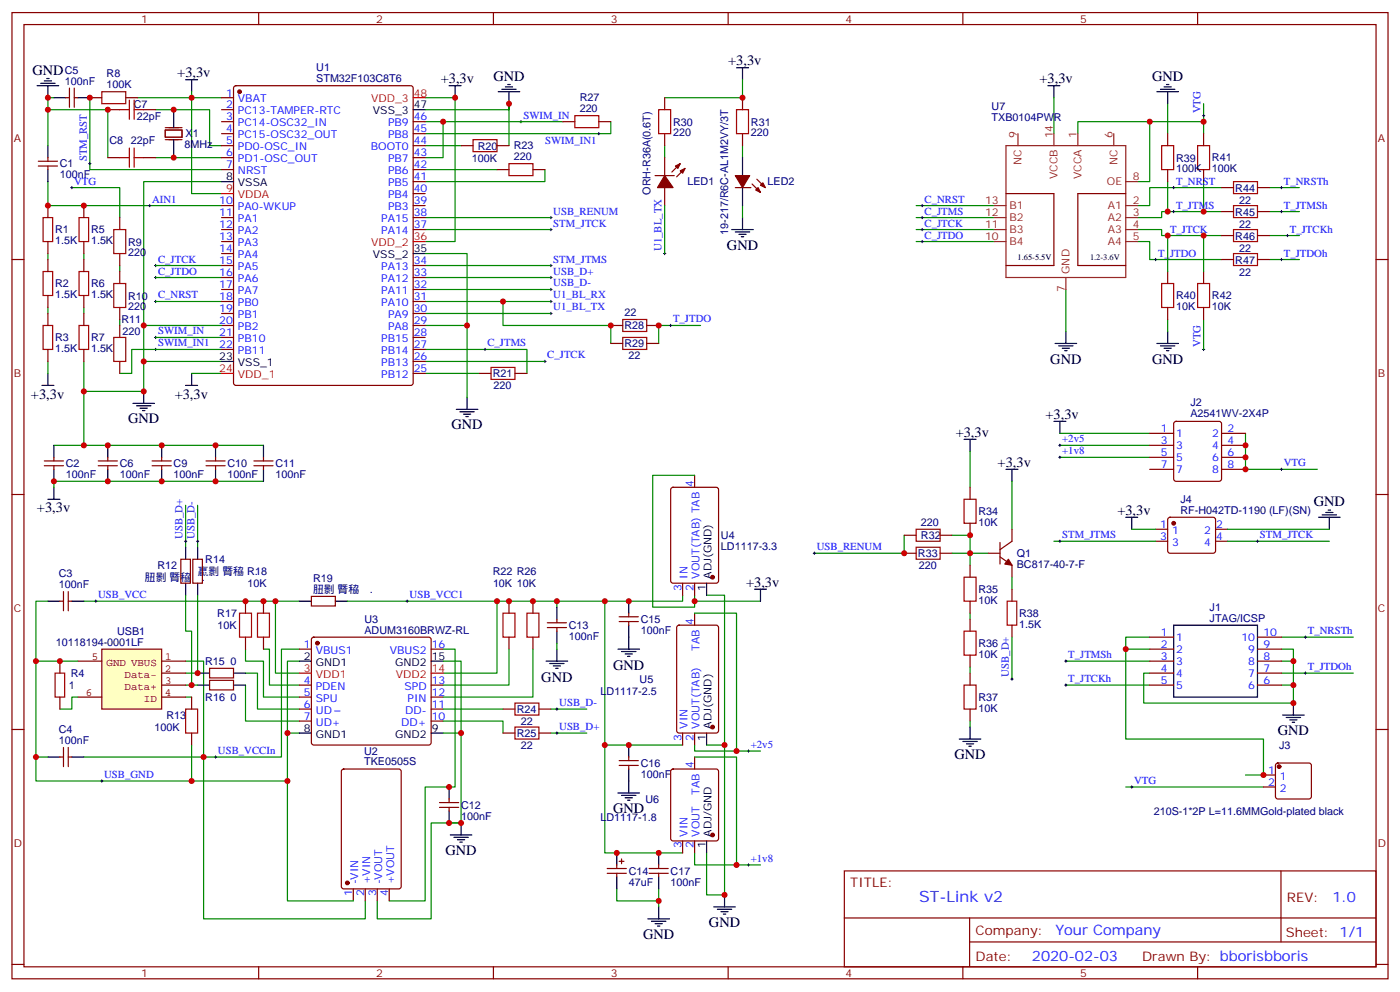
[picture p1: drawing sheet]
<svg xmlns="http://www.w3.org/2000/svg" width="412mm" height="292mm" viewBox="0 0 412 292" stroke-linecap="round" stroke-linejoin="round" font-family="sans-serif">
<g fill="none" stroke="#870000" stroke-width=".35">
<path d="M3.5 3.7h405.4v284.3h-405.4zM7.1 7.2h398.2v277.3h-398.2zM76.2 3.7v3.5M145.3 3.7v3.5M214.5 3.7v3.5M283.6 3.7v3.5M352.8 3.7v3.5M19.4 28.8h1.1M20.5 25.9v5.7M21.9 25.9v5.7M21.9 28.8h1M26.5 28.8h3.5"/>
<path d="M31.7 32.3h3.6M37 28.8h3.6M42.3 32.3h3.6M65.3 28.8h3.5M65.3 32.3h3.5M65.3 35.8h3.5M65.3 39.3h3.5M69 25.4l.5-.2h51.5l.7 .5v87l-.5 .7h-51.7l-.7-.4v-87.1zM121.7 35.8h3.5M121.7 39.3h3.5M165.8 35.8h3.5M176.4 35.8h3.5"/>
<path d="M195.8 28.8v3.5M195.8 39.3v3.6M218.7 28.8v3.5M218.7 39.3v3.6M344 39.3v3.6M354.5 39.3v3.6M11.3 48.9h5.6M11.3 47.4h5.6M14.1 46.4v1M14.1 48.9v1M31.7 46.4h3.6M42.3 46.4h3.6"/>
<path d="M65.3 46.4h3.5M65.3 42.9h3.5M65.3 49.9h3.5M121.7 46.4h3.5M121.7 42.9h3.5M121.7 49.9h3.5M121.7 57h3.5M121.7 53.4h3.5M135.8 42.9h3.5M146.4 42.9h3.5M146.4 49.9h3.5M157 49.9h3.5"/>
<path d="M193 51.7h5.6M195.8 46.4v5.3M195.8 55.2v5.3M200.4 48.2l-2.5 2.4M201.8 49.6l-2.5 2.4M216.6 55.2h4.6M221.5 54.2l2.5 2.4M223 52.7l2.4 2.5M296.3 57h14.1v21.1h-14.1M331.6 57h-14.1v21.1h14.1M344 49.9v3.5M354.5 49.9v3.5"/>
<path d="M359.8 55.2h3.6M370.4 55.2h3.5M3.5 76.4h3.6M14.1 60.5v3.5M14.1 71.1v3.5M14.1 76.4v3.5M24.7 60.5v3.5M24.7 71.1v3.5M24.7 76.4v3.5M35.3 64v3.6M35.3 74.6v3.5M35.3 79.9v3.5"/>
<path d="M65.3 60.5h3.5M65.3 64h3.5M65.3 67.6h3.5M65.3 71.1h3.5M65.3 74.6h3.5M65.3 78.1h3.5M121.7 60.5h3.5M121.7 64h3.5M121.7 67.6h3.5M121.7 78.1h3.5M344 79.9v3.5M354.5 79.9v3.5"/>
<path d="M359.8 76.4h3.6M359.8 62.3h3.6M359.8 69.3h3.6M370.4 76.4h3.5M370.4 62.3h3.5M370.4 69.3h3.5M405.3 76.4h3.6M14.1 87v3.5M14.1 92.3v3.5M24.7 87v3.5M24.7 92.3v3.5M35.3 90.5v3.5"/>
<path d="M35.3 95.8v3.5M65.3 95.8h3.5M65.3 81.7h3.5M65.3 85.2h3.5M65.3 88.7h3.5M65.3 92.3h3.5M65.3 99.3h3.5M121.7 95.8h3.5M121.7 81.7h3.5M121.7 85.2h3.5M121.7 88.7h3.5M121.7 92.3h3.5"/>
<path d="M121.7 99.3h3.5M179.9 95.8h3.5M190.5 95.8h3.5M344 90.5v3.5M354.5 90.5v3.5M14.1 102.8v3.6M24.7 102.8v3.6M35.3 106.4v3.5M65.3 102.8h3.5M121.7 109.9h3.5M121.7 102.8h3.5M121.7 106.4h3.5"/>
<path d="M141.1 109.9h3.5M151.7 109.9h3.5M179.9 101.1h3.5M190.5 101.1h3.5M13.1 137.1h5.6M13.1 135.6h5.6M15.9 134.6v1M15.9 137.1v1M28.9 137.1h5.7M28.9 135.6h5.7M31.7 134.6v1M31.7 137.1v1"/>
<path d="M44.8 137.1h5.6M44.8 135.6h5.6M47.6 134.6v1M47.6 137.1v1M60.7 137.1h5.6M60.7 135.6h5.6M63.5 134.6v1M63.5 137.1v1M74.8 137.1h5.6M74.8 135.6h5.6M77.6 134.6v1M77.6 137.1v1"/>
<path d="M204.6 139.9v3.5M338.7 127.5h7M338.7 131.1h7M338.7 134.6h7M338.7 138.1h7M346 124.2l.4-.2h12.7l.5 .2 .2 .5v16.2l-.2 .5-.5 .2h-12.7l-.5-.2-.2-.5v-16.2zM359.8 127.5h7.1M359.8 131.1h7.1M359.8 134.6h7.1M359.8 138.1h7.1M3.5 145.5h3.6M197.8 143.6l.5-.2h12.7l.6 .4 .1 27.1-.5 .7h-12.9l-.7-.4v-27.1z"/>
<path d="M266.3 157.5h3.6M276.9 157.5h3.6M285.8 143.4v3.5M285.8 154v3.5M294.6 159.6v6.4M298.1 155.8v3.5l-3.5 2.4M405.3 145.5h3.6M17.6 176.9h1.1M18.7 174.1v5.6M20.1 174.1v5.6M20.1 176.9h1.1M53.3 164.6h2.8v7h-2.8z"/>
<path d="M56.8 164.6h2.8v7h-2.8zM72.3 176.9v3.5M77.6 176.9v3.5M91.7 175.5h7.1v2.8h-7.1zM149.9 176.9v3.5M157 176.9v3.5M201.1 171.6v3.6M204.6 171.6v3.6M266.3 162.8h3.6M276.9 162.8h3.6M285.8 166.3v3.6M285.8 176.9v3.5"/>
<path d="M291 162.8h3.6M294.6 163.9l3.5 2.4v3.6M298.1 173.4v3.5M17.6 194.6v3.5M61.7 196.7h7.1v2.8h-7.1zM72.3 187.5v3.5M77.6 187.5v3.5M88.2 191h3.5M92 187.7l.4-.2h33.9l.5 .2 .2 .5v30.3l-.2 .5-.5 .3h-33.9l-.5-.3-.2-.5v-30.3zM127 191h3.5M149.9 187.5v3.5M157 187.5v3.5"/>
<path d="M161.2 184.7h5.7M161.2 183.3h5.7M164 182.2v1.1M164 184.7v1M182.4 182.9h5.6M182.4 181.5h5.6M185.2 180.4v1.1M185.2 182.9v1.1M199.6 184.2l.4-.2h11l.6 .4 .1 30.6-.5 .7h-11.2l-.6-.4-.1-30.6zM204.6 180.4v3.6M285.8 182.2v3.5M285.8 192.8v3.5"/>
<path d="M285.8 198.1v3.5M298.1 184v3.5M338.7 187.5h7M338.7 191h7M338.7 194.6h7M338.7 198.1h7M370.4 187.5h7.1M370.4 191h7.1M370.4 194.6h7.1M370.4 198.1h7.1M3.5 214.7h3.6M17.6 205.1v3.6"/>
<path d="M18.7 220v5.6M20.1 220v5.6M56.4 205.1v3.6M56.4 215.7v3.6M61.7 200.2h7.1v2.8h-7.1zM88.2 201.6h3.5M88.2 208.7h3.5M88.2 205.1h3.5M88.2 212.2h3.5M127 201.6h3.5M127 208.7h3.5M127 205.1h3.5"/>
<path d="M127 212.2h3.5M148.2 208.7h3.5M148.2 215.7h3.5M158.7 208.7h3.6M158.7 215.7h3.6M201.1 215.7v3.6M204.6 215.7v3.6M285.8 208.7v3.5M338.7 201.6h7M370.4 201.6h7.1M405.3 214.7h3.6M17.6 222.8h1.1"/>
<path d="M20.1 222.8h1.1M129.5 237.6h5.6M129.5 236.2h5.6M132.3 235.1v1.1M132.3 237.6v1.1M182.4 225.2h5.6M182.4 223.8h5.6M185.2 222.8v1M185.2 225.2v1.1M197.8 226.5l.5-.2h12.7l.6 .4 .1 20.1-.5 .6-12.9 .1-.7-.5v-20zM204.6 222.8v3.5M372.2 228.1h3.5"/>
<path d="M372.2 231.6h3.5M375.9 224.7l.5-.2h9.2l.5 .2 .2 .5v9.2l-.2 .5-.5 .2h-9.2l-.5-.2-.2-.5v-9.2zM191.2 257h5.6M191.2 255.6h5.6M194 254.5v1.1M194 257v1.1M201.1 247.5v3.5M204.6 247.5v3.5M248.7 256.3h156.6v28.2h-156.6zM377.3 256.3v20.9M248.7 270.1h156.5M285.6 277.2h119.6"/>
<path d="M285.6 270.1v14.2M3.5 283.8h3.6M76.2 284.5v3.5M145.3 284.5v3.5M214.5 284.5v3.5M283.6 284.5v3.5M352.8 284.5v3.5M405.3 283.8h3.6"/>
</g>
<g fill="none" stroke="#000" stroke-width=".35">
<path d="M217 19.9h3.5M218.7 19.9v3.6M10.9 25.2h6.4M12 24.5h4.2M13.1 23.8h2.1M13.8 23.1h.7M14.1 25.2v3.6M15.9 28.8h3.5M22.9 28.8h3.6M54.7 23.5h3.5M56.4 23.5v3.5M121.7 32.3h3.5"/>
<path d="M132.3 25.2h3.5M134.1 25.2v3.6M146.8 27h6.3M147.8 26.3h4.2M148.9 25.6h2.1M149.6 24.9h.7M149.9 27v3.5M308.7 25.2h3.5M310.4 25.2v3.6M340.8 27h6.3M341.8 26.3h4.3M342.9 25.6h2.1"/>
<path d="M343.6 24.9h.7M344 27v3.5M14.1 42.9v3.5M14.1 49.9v3.5M65.3 53.4h3.5M218.7 46.4v5.3M218.7 55.2v5.3M121.7 74.6h3.5M215.5 67.6h6.4M216.6 68.3h4.2M217.7 69h2.1M218.4 69.7h.7"/>
<path d="M218.7 64v3.6M314 97.5v3.6M344 97.5v3.6M12.3 113.4h3.6M14.1 109.9v3.5M39.2 118.7h6.3M40.2 119.4h4.2M42.3 115.2v3.5M54.7 113.4h3.5M56.4 109.9v3.5M65.3 106.4h3.5M137.6 116.9v3.6"/>
<path d="M310.8 101.1h6.3M311.9 101.8h4.2M312.9 102.5h2.1M313.6 103.2h.7M340.8 101.1h6.3M341.8 101.8h4.3M342.9 102.5h2.1M343.6 103.2h.7M15.9 131.1v3.5M15.9 138.1v3.5M31.7 131.1v3.5M31.7 138.1v3.5"/>
<path d="M41.3 120.1h2.1M42 120.8h.7M47.6 131.1v3.5M47.6 138.1v3.5M63.5 131.1v3.5M63.5 138.1v3.5M77.6 131.1v3.5M77.6 138.1v3.5M134.4 120.5h6.4M135.5 121.2h4.2M136.5 121.9h2.1M137.2 122.6h.7"/>
<path d="M284 129.3h3.5M285.8 129.3v3.5M296.3 138.1h3.6M298.1 138.1v3.5M310.4 124h3.6M312.2 124v3.5M14.1 146.9h3.5M15.9 143.4v3.5M14.1 176.9h3.5M21.2 176.9h3.5M54.7 161v3.6M54.7 171.6v3.6"/>
<path d="M58.2 161v3.6M58.2 171.6v3.6M88.2 176.9h3.5M98.8 176.9h3.5M164 178.7v3.5M185.2 176.9v3.5M208.1 171.6v3.6M222.2 173.4h3.6M224 173.4v3.5M58.2 198.1h3.5M68.8 198.1h3.5M88.2 194.6h3.5"/>
<path d="M127 194.6h3.5M160.9 194.6h6.3M161.9 195.3h4.3M163 196h2.1M163.7 196.7h.7M164 185.7v3.6M164 191v3.6M182 191h6.4M183.1 191.7h4.2M184.1 192.4h2.2M184.9 193.1h.7M185.2 184v7"/>
<path d="M345.7 184h24.7v21.1h-24.7zM58.2 201.6h3.5M68.8 201.6h3.5M88.2 215.7h3.5M127 215.7h3.5M185.2 219.3v3.5M208.1 215.7v3.6M282.6 217.5h6.3M283.6 218.2h4.3M284.7 218.9h2.1M285.4 219.6h.7M285.8 214v3.5"/>
<path d="M377.8 210.4h6.4M378.9 211.1h4.2M379.9 211.8h2.2M380.6 212.5h.8M381 206.9v3.5M14.1 222.8h3.5M21.2 222.8h3.5M132.3 231.6v3.5M132.3 238.7v3.5M182 233.4h6.4M183.1 234.1h4.2M184.1 234.8h2.2"/>
<path d="M184.9 235.5h.7M185.2 226.3v7.1M132.6 245.7h6.4M133.7 246.4h4.2M134.8 247.1h2.1M135.5 247.8h.7M135.8 242.2v3.5M194 251v3.5M194 258.1v3.5M208.1 247.5v3.5M190.9 270.4h6.3M191.9 271.1h4.2"/>
<path d="M193 271.8h2.1M193.7 272.5h.7M194 266.9v3.5M210.3 266.9h6.3M211.3 267.6h4.2M212.4 268.3h2.1M213.1 269h.7M213.4 263.3v3.6"/>
</g>
<g fill="none" stroke="#008700" stroke-width=".35">
<path d="M14.1 32.3h17.6v14.1M15.9 28.8h-1.8v14.1M26.5 28.8v21.1h38.8M40.6 28.8h15.8v28.2h8.9M45.9 32.3h15.8v10.6h3.6M56.4 27v1.8h8.9M125.2 28.8h8.9v42.3h-8.9M125.2 32.3h24.7v-1.8v12.4M125.2 35.8h5.3v10.6h-5.3M130.5 35.8h35.3M179.9 35.8v3.5h-54.7M218.7 23.5v5.3h-22.9"/>
<path d="M310.4 28.8v10.5M338.7 35.8h-21.2v3.5M344 30.5v8.8M354.5 35.8h-15.8v17.6h-3.6M354.5 30.5v8.8M14.1 53.4v7.1h51.2M21.2 55.2h14.1v8.8M45.9 46.4h19.4M65.3 53.4h-23v53M125.2 42.9h10.6M125.2 49.9h21.2M160.5 49.9v3.5h-35.3"/>
<path d="M195.8 42.9v3.5M218.7 42.9v3.5M344 53.4v8.9M354.5 53.4v8.9M359.8 55.2h-21.1v5.3h-3.6M373.9 55.2h8.9M14.1 74.6v1.8M24.7 74.6v1.8M35.3 78.1v1.8M45.9 78.1h19.4M125.2 74.6h12.4v42.3M125.2 64h37.1"/>
<path d="M125.2 67.6h37.1M125.2 78.1h37.1M218.7 60.5v3.5M269.9 64h22.9M269.9 67.6h22.9M269.9 60.5h22.9M269.9 71.1h22.9M335.1 67.6h7.1v1.7h17.6M335.1 71.1h3.6v5.3h21.1M359.8 62.3h-17.6v1.7h-7.1M373.9 62.3h8.9M373.9 69.3h8.9"/>
<path d="M373.9 76.4h8.9M14.1 90.5v1.8M24.7 90.5v1.8M35.3 94v1.8M45.9 99.3h19.4M45.9 88.7h19.4M45.9 81.7h19.4M125.2 88.7h37.1M125.2 95.8h12.4M125.2 81.7h37.1M125.2 85.2h37.1M125.2 92.3h37.1"/>
<path d="M148.2 88.7v7.1h31.7v5.3M206.4 95.8h-12.4v5.3M314 85.2v12.3M344 94v3.5M354.5 94v8.8M14.1 106.4v3.5M24.7 106.4v8.8h17.6v-8.8h23M24.7 115.2v15.9M56.4 109.9h8.9M65.3 102.8h-26.5v7.1h-3.5M125.2 109.9h15.9M125.2 102.8h30v7.1"/>
<path d="M125.2 106.4h35.3M15.9 131.1h61.7M285.8 132.8v10.6M312.2 127.5h26.5M312.2 131.1h26.5M312.2 134.6h26.5M366.9 127.5v10.6h21.2M54.7 148.7v12.3M58.2 148.7v12.3M77.6 141.6h-61.7v1.8M266.3 157.5v5.3h-26.4M280.5 157.5h5.3v5.3h-5.3"/>
<path d="M298.1 141.6v14.2M14.1 176.9h-3.5v17.7h12.3M24.7 176.9h56.4v21.2h7.1M54.7 175.2v10.5h1.7v15.9M58.2 175.2v22.9h-3.5M81.1 176.9h7.1M102.3 176.9h61.7v1.8M146.4 176.9v21.2h-15.9M178.2 176.9v42.4h22.9M201.1 175.2v1.7h-37.1M204.6 175.2v1.7h19.4M208.1 175.2h5.3v44.1h-5.3"/>
<path d="M291 162.8h-5.2v3.5M298.1 169.9v3.5M10.6 194.6v28.2h3.5M72.3 198.1h3.5v10.6h12.4M72.3 191v3.6h5.3v10.5h10.6M77.6 191h1.8v10.6h8.8M88.2 191h-5.3v31.8h-22.9v-28.2h-5.3M88.2 194.6h-3.5v21.1h3.5M130.5 191h3.6v40.6h-8.9v33.5h-10.5M149.9 191v10.6h-19.4M157 191v14.1h-26.5M164 189.3v1.7"/>
<path d="M285.8 180.4v1.8M285.8 196.3v1.8M298.1 187.5v12.3M314 194.6h24.7M331.6 191h7.1M338.7 187.5h-7.1v30h40.6v10.6h-5.3M338.7 198.1h-1.8v8.8h44.1v-5.3h-3.5M377.5 194.6h3.5v7M377.5 191h3.5v3.6M377.5 198.1h21.1M377.5 187.5h21.1M22.9 205.1h-1.7v3.6h-3.6"/>
<path d="M54.7 201.6h3.5M54.7 205.1h1.7M56.4 219.3v10.5h-45.8v-7M72.3 201.6v10.6h15.9M84.7 215.7v14.1h-28.3M130.5 212.2h17.7v3.5M130.5 215.7h5.3v26.5h-3.5M130.5 208.7h17.7M162.3 208.7h10.6M162.3 215.7h10.6M178.2 219.3v31.7h22.9M204.6 219.3v1.7h19.4"/>
<path d="M213.4 219.3v44h-5.3v-12.3M285.8 212.2v1.8M314 201.6h24.7M24.7 222.8h35.3M331.6 231.6h40.6M204.6 251v3.5h19.4M181.7 261.6v3.5h12.3M194 261.6v5.3"/>
</g>
<g fill="none" stroke="#000" stroke-width=".29">
<path d="M153.1 35.8h.7M153.5 35.5v.7M176 39.3h.7M176.4 39v.7M354.2 34h.7M354.5 33.7v.7M20.8 55.2h.7M21.2 54.9v.7M377.1 55.2h.7M377.5 54.9v.7M45.5 78.1h.7M45.9 77.8v.7"/>
<path d="M161.9 64h.7M161.9 67.6h.7M161.9 78.1h.7M162.3 63.7v.7M162.3 67.2v.7M162.3 77.8v.7M195.4 74.6h.7M195.8 74.3v.7M271.3 64h.7M271.3 67.6h.7M271.3 60.5h.7M271.3 71.1h.7"/>
<path d="M271.6 60.1v.8M271.6 63.7v.7M271.6 67.2v.7M271.6 70.7v.7M377.1 62.3h.7M377.1 76.4h.7M377.5 61.9v.7M377.5 76v.7M378.9 69.3h.7M379.2 69v.7M45.5 99.3h.7M45.5 88.7h.7"/>
<path d="M45.5 81.7h.7M45.9 81.3v.7M45.9 88.4v.7M45.9 99v.7M161.9 88.7h.7M161.9 81.7h.7M161.9 85.2h.7M161.9 92.3h.7M162.3 81.3v.7M162.3 84.8v.7M162.3 88.4v.7M162.3 91.9v.7"/>
<path d="M197.2 95.8h.7M197.6 95.4v.7M45.5 102.8h.7M45.9 102.5v.7M160.2 106.4h.7M160.5 106v.7M354.2 102.8h.7M354.5 102.5v.7M311.9 131.1h.7M311.9 134.6h.7M312.2 130.7v.7M312.2 134.2v.7"/>
<path d="M377.1 138.1h.7M377.5 137.8v.7M54.3 159.3h.7M54.7 158.9v.7M57.9 159.3h.7M58.2 158.9v.7M239.5 162.8h.7M239.9 162.5v.7M297.7 199.8h.7M298.1 199.5v.7M313.6 194.6h.7M314 194.2v.7"/>
<path d="M384.2 187.5h.7M384.2 198.1h.7M384.5 187.1v.8M384.5 197.7v.7M163.7 215.7h.7M163.7 208.7h.7M164 208.3v.7M164 215.4v.7M313.6 201.6h.7M314 201.3v.7M220.1 221h.7M220.5 220.7v.7"/>
<path d="M333 231.6h.7M333.4 231.2v.8M220.1 254.5h.7M220.5 254.2v.7"/>
</g>
<g fill="none" stroke="#a10000" stroke-width=".35">
<path d="M30 27h7v3.5h-7zM35.3 32.3h2.8M38.1 29.5v5.6M39.5 29.5v5.6M39.5 32.3h2.8M169.3 34h7.1v3.6h-7.1zM194 32.3h3.6v7h-3.6zM217 32.3h3.5v7h-3.5zM35.3 46.4h2.8M38.1 43.6v5.6M39.5 46.4h2.8M39.5 43.6v5.6"/>
<path d="M139.3 41.1h7.1v3.5h-7.1zM149.9 48.2h7.1v3.5h-7.1zM342.2 42.9h3.5v7h-3.5zM352.8 42.9h3.5v7h-3.5zM363.4 53.4h7v3.6h-7zM12.7 79.9h2.8v7.1h-2.8zM12.7 64h2.8v7.1h-2.8zM23.3 64h2.8v7.1h-2.8zM23.3 79.9h2.8v7.1h-2.8zM33.5 67.6h3.5v7h-3.5zM363.4 74.6h7v3.5h-7zM363.4 60.5h7v3.5h-7z"/>
<path d="M363.4 67.6h7v3.5h-7zM12.7 95.8h2.8v7h-2.8zM23.3 95.8h2.8v7h-2.8zM33.5 99.3h3.5v7.1h-3.5zM33.5 83.4h3.5v7.1h-3.5zM183.4 94h7.1v3.5h-7.1zM183.4 99.3h7.1v3.5h-7.1zM342.2 83.4h3.5v7.1h-3.5zM352.8 83.4h3.5v7.1h-3.5zM144.6 108.1h7.1v3.6h-7.1zM269.9 155.8h7v3.5h-7zM284 146.9h3.5v7.1h-3.5z"/>
<path d="M269.9 161h7v3.6h-7zM284 169.9h3.5v7h-3.5zM296.7 176.9h2.8v7.1h-2.8zM16.2 198.1h2.8v7h-2.8zM70.6 180.4h3.5v7.1h-3.5zM75.8 180.4h3.6v7.1h-3.6zM148.2 180.4h3.5v7.1h-3.5zM155.2 180.4h3.5v7.1h-3.5zM284 185.7h3.5v7.1h-3.5zM54.7 208.7h3.5v7h-3.5zM151.7 206.9h7v3.5h-7zM151.7 214h7v3.5h-7z"/>
<path d="M284 201.6h3.5v7.1h-3.5z"/>
</g>
<g fill="#870000" stroke="#870000" stroke-width=".35">
<path d="M216.6 51.7h4.2l-2.1 3.5z"/>
<path d="M222.6 55.9l.7-.7 .7 1.4z"/>
<path d="M224 54.5l.7-.7 .7 1.4z"/>
<path d="M199 48.9l1.4-.7-.7 1.4z"/>
<path d="M200.4 50.3l1.4-.7-.7 1.4z"/>
<path d="M195.8 51.7l2.5 3.5h-4.6z"/>
<path d="M297 164.6l1.1 1.7-2.1-.3z"/>
<circle cx="376.8" cy="225.6" r=".53"/>
<circle cx="70.6" cy="27" r=".53"/>
<circle cx="93.5" cy="189.3" r=".53"/>
<circle cx="209.9" cy="245.7" r=".53"/>
<circle cx="209.9" cy="214" r=".53"/>
<circle cx="209.9" cy="169.9" r=".53"/>
</g>
<path d="M121.7 28.8h3.5M65.3 57h3.5M121.7 71.1h3.5M65.3 109.9h3.5M88.2 198.1h3.5M127 198.1h3.5" fill="none" stroke="#f00" stroke-width=".35"/>
<g fill="none" stroke="#8c2424" stroke-width=".35">
<path d="M299.9 39.3v3.6M310.4 39.3v3.6M317.5 39.3v3.6M328.1 39.3v3.6M296.3 42.9h35.3v38.8h-35.3zM331.6 53.4h3.5M292.8 60.5h3.5M292.8 64h3.5M292.8 67.6h3.5M292.8 71.1h3.5M331.6 60.5h3.5M331.6 64h3.5"/>
<path d="M331.6 67.6h3.5M331.6 71.1h3.5M314 81.7v3.5"/>
</g>
<path d="M30 191h17.6v17.7h-17.6z" fill="#ffffc2" stroke="#850000" stroke-width=".35"/>
<path d="M22.9 194.6h7.1M47.6 194.6h7.1M47.6 198.1h7.1M22.9 205.1h7.1M47.6 201.6h7.1M47.6 205.1h7.1" fill="none" stroke="#850000" stroke-width=".35"/>
<g fill="none" stroke="#008700" stroke-width=".35">
<path d="M195.8 60.5v14.1M344 69.3v10.6M354.5 69.3v10.6M42.3 95.8h23M204.6 139.9h-12.3v38.8h12.3v-1.8M310.4 159.3h30M333.4 155.8h7M361.6 155.8h30M361.6 159.3h30M130.5 194.6h5.3v21.1M204.6 180.4h12.4v40.6M60 222.8v47.6h47.6v-5.3"/>
<path d="M84.7 229.8v35.3h19.4M204.6 222.8h12.4v31.7M132.3 242.2h-5.3v28.2h-15.9v-5.3"/>
</g>
<g fill="none" stroke="#870000" stroke-width=".35">
<path d="M340.4 155.8h3.6M340.4 159.3h3.6M344.2 152.4l.5-.2h12.7l.5 .2 .2 .5-.1 9.5-.6 .4-13-.1-.4-.6v-9.2zM358.1 155.8h3.5M358.1 159.3h3.5M100.8 226.5l.4-.2h16.3l.6 .4 .1 34.2-.5 .6-16.5 .1-.6-.5-.1-34.1zM178.9 255.6h5.6M178.9 257h5.6M181.7 254.5v1.1M181.7 257v1.1M182.4 253.5h1.4M183.1 252.8v1.4"/>
<path d="M104.1 261.6v3.5M107.6 261.6v3.5M111.1 261.6v3.5M114.7 261.6v3.5"/>
</g>
<g fill="#870000" stroke="#870000" stroke-width=".35">
<circle cx="345.7" cy="154" r=".53"/>
<circle cx="102.3" cy="259.8" r=".53"/>
</g>
<path d="M51.2 32.3v5.3M51.2 41.1v5.3M331.6 152.2h3.5M333.4 152.2v3.6M388.4 152.2h6.4M389.5 151.5h4.2M390.5 150.8h2.1M391.2 150.1h.7M391.6 152.2v3.6M181.7 251v3.5M181.7 258.1v3.5" fill="none" stroke="#000" stroke-width=".35"/>
<g fill="none" stroke="#000" stroke-width=".29">
<path d="M26.1 48.2h.7M26.5 47.8v.7M345.4 55.2h.7M345.7 54.9v.7M43.7 60.5h.7M44.1 60.1v.8M340.1 76.4h.7M340.4 76v.7M343.6 69.3h.7M344 69v.7M345.4 62.3h.7M345.7 61.9v.7"/>
<path d="M142.5 102.8h.7M142.9 102.5v.7M311.9 159.3h.7M312.2 158.9v.7M370.1 159.3h.7M370.4 158.9v.7M27.9 176.9h.7M28.2 176.6v.7M119.6 176.9h.7M119.9 176.6v.7M29.6 229.8h.7M30 229.5v.7"/>
<path d="M63.1 222.8h.8M63.5 222.4v.7"/>
</g>
<path d="M48.7 38.3h4.9v2.1h-4.9zM48.7 37.6h4.9M48.7 41.1h4.9" fill="none" stroke="#871200" stroke-width=".35"/>
<g fill="#c00">
<circle cx="51.2" cy="46.4" r=".88"/>
<circle cx="51.2" cy="32.3" r=".88"/>
<circle cx="132.3" cy="231.6" r=".88"/>
<circle cx="344" cy="69.3" r=".88"/>
<circle cx="217" cy="221" r=".88"/>
<circle cx="135.8" cy="215.7" r=".88"/>
<circle cx="366.9" cy="138.1" r=".88"/>
<circle cx="366.9" cy="134.6" r=".88"/>
<circle cx="366.9" cy="131.1" r=".88"/>
<circle cx="381" cy="194.6" r=".88"/>
<circle cx="266.3" cy="162.8" r=".88"/>
<circle cx="194" cy="251" r=".88"/>
<circle cx="178.2" cy="219.3" r=".88"/>
<circle cx="178.2" cy="176.9" r=".88"/>
<circle cx="164" cy="176.9" r=".88"/>
<circle cx="135.8" cy="242.2" r=".88"/>
<circle cx="132.3" cy="242.2" r=".88"/>
<circle cx="146.4" cy="176.9" r=".88"/>
<circle cx="149.9" cy="176.9" r=".88"/>
<circle cx="58.2" cy="198.1" r=".88"/>
<circle cx="77.6" cy="176.9" r=".88"/>
<circle cx="72.3" cy="176.9" r=".88"/>
<circle cx="10.6" cy="222.8" r=".88"/>
<circle cx="10.6" cy="194.6" r=".88"/>
<circle cx="354.5" cy="35.8" r=".88"/>
<circle cx="344" cy="62.3" r=".88"/>
<circle cx="31.8" cy="32.3" r=".88"/>
<circle cx="14.1" cy="32.3" r=".88"/>
<circle cx="218.7" cy="28.8" r=".88"/>
<circle cx="179.9" cy="95.8" r=".88"/>
<circle cx="148.2" cy="88.7" r=".88"/>
<circle cx="63.5" cy="141.6" r=".88"/>
<circle cx="47.6" cy="141.6" r=".88"/>
<circle cx="31.8" cy="141.6" r=".88"/>
<circle cx="15.9" cy="141.6" r=".88"/>
<circle cx="137.6" cy="95.8" r=".88"/>
<circle cx="42.3" cy="115.2" r=".88"/>
<circle cx="14.1" cy="28.8" r=".88"/>
<circle cx="14.1" cy="60.5" r=".88"/>
<circle cx="24.7" cy="60.5" r=".88"/>
<circle cx="149.9" cy="30.5" r=".88"/>
<circle cx="42.3" cy="106.4" r=".88"/>
<circle cx="56.4" cy="28.8" r=".88"/>
<circle cx="134.1" cy="28.8" r=".88"/>
<circle cx="130.5" cy="35.8" r=".88"/>
<circle cx="63.5" cy="131.1" r=".88"/>
<circle cx="47.6" cy="131.1" r=".88"/>
<circle cx="31.8" cy="131.1" r=".88"/>
<circle cx="24.7" cy="131.1" r=".88"/>
<circle cx="24.7" cy="115.2" r=".88"/>
<circle cx="194" cy="95.8" r=".88"/>
<circle cx="26.5" cy="28.8" r=".88"/>
<circle cx="354.5" cy="62.3" r=".88"/>
<circle cx="338.7" cy="35.8" r=".88"/>
<circle cx="17.6" cy="194.6" r=".88"/>
<circle cx="84.7" cy="215.7" r=".88"/>
<circle cx="56.4" cy="229.8" r=".88"/>
<circle cx="56.4" cy="201.6" r=".88"/>
<circle cx="81.1" cy="176.9" r=".88"/>
<circle cx="60" cy="222.8" r=".88"/>
<circle cx="157" cy="176.9" r=".88"/>
<circle cx="213.4" cy="219.3" r=".88"/>
<circle cx="185.2" cy="176.9" r=".88"/>
<circle cx="185.2" cy="219.3" r=".88"/>
<circle cx="194" cy="265.1" r=".88"/>
<circle cx="285.8" cy="157.5" r=".88"/>
<circle cx="285.8" cy="162.8" r=".88"/>
<circle cx="372.2" cy="228.1" r=".88"/>
<circle cx="331.6" cy="191" r=".88"/>
<circle cx="381" cy="201.6" r=".88"/>
<circle cx="381" cy="206.9" r=".88"/>
<circle cx="42.3" cy="95.8" r=".88"/>
<circle cx="204.6" cy="176.9" r=".88"/>
<circle cx="217" cy="254.5" r=".88"/>
<circle cx="354.5" cy="69.3" r=".88"/>
<circle cx="84.7" cy="229.8" r=".88"/>
<circle cx="181.7" cy="251" r=".88"/>
<circle cx="213.4" cy="263.3" r=".88"/>
</g>
<text font-size="4.6" fill="#00f" x="270.8" y="265.3">ST-Link v2</text>
<g font-size="4.2">
<text x="9.5" y="22">GND</text>
<text x="52.2" y="22.8">+3,3v</text>
<text x="145.3" y="23.8">GND</text>
<text x="214.5" y="19.2">+3,3v</text>
<text x="339.4" y="23.8">GND</text>
<text x="129.8" y="24.5">+3,3v</text>
<text x="306.2" y="24.5">+3,3v</text>
<text x="214.1" y="73.6">GND</text>
<text x="309.4" y="107.1">GND</text>
<text x="339.4" y="107.1">GND</text>
<text x="9.1" y="117.3">+3,3v</text>
<text x="51.5" y="117.3">+3,3v</text>
<text x="37.7" y="124.4">GND</text>
<text x="308" y="123.3">+3,3v</text>
<text x="133" y="126.1">GND</text>
<text x="281.5" y="128.6">+3,3v</text>
<text x="293.9" y="137.4">+3,3v</text>
<text x="387" y="149">GND</text>
<text x="10.9" y="150.8">+3,3v</text>
<text x="329.1" y="151.5">+3,3v</text>
<text x="219.8" y="172.7">+3,3v</text>
<text x="180.6" y="197">GND</text>
<text x="159.5" y="200.6">GND</text>
<text x="376.4" y="216.4">GND</text>
<text x="281.2" y="223.5">GND</text>
<text x="180.6" y="239.4">GND</text>
<text x="131.2" y="251.7">GND</text>
<text x="208.8" y="272.9">GND</text>
<text x="189.4" y="276.4">GND</text>
</g>
<g font-size="4.2" fill="#00f">
<text x="392.5" y="265.6">1.0</text>
<text x="310.9" y="275.1">Your Company</text>
<text x="304" y="282.9">2020-02-03</text>
</g>
<g font-size="3.9" fill="#800">
<text x="250.5" y="260.9">TITLE:</text>
<text x="379.1" y="265.6">REV:</text>
<text x="287.4" y="275.1">Company:</text>
<text x="378.7" y="275.7">Sheet: 1/1</text>
<text x="287.4" y="282.8">Date:</text>
<text x="336.4" y="282.8">Drawn By: bborisbboris</text>
</g>
<g font-size="3.2" fill="#800">
<text x="41.6" y="6.7">1</text>
<text x="110.8" y="6.7">2</text>
<text x="179.9" y="6.7">3</text>
<text x="249.1" y="6.7">4</text>
<text x="318.2" y="6.7">5</text>
<text x="4.1" y="41.8">A</text>
<text x="405.9" y="41.8">A</text>
<text x="4.1" y="110.9">B</text>
<text x="405.9" y="110.9">B</text>
<text x="4.1" y="180.1">C</text>
<text x="405.9" y="180.1">C</text>
<text x="4.1" y="249.2">D</text>
<text x="405.9" y="249.2">D</text>
<text x="41.6" y="287.5">1</text>
<text x="110.8" y="287.5">2</text>
<text x="179.9" y="287.5">3</text>
<text x="249.1" y="287.5">4</text>
<text x="318.2" y="287.5">5</text>
</g>
<g font-size="3.2" fill="#000080">
<text x="19.1" y="21.6">C5</text>
<text x="31.4" y="22.8">R8</text>
<text x="93.2" y="21">U1</text>
<text x="19.1" y="24.9">100nF</text>
<text x="31.4" y="25.9">100K</text>
<text x="93.2" y="24.2">STM32F103C8T6</text>
<text x="170.8" y="29.8">R27</text>
<text x="39.4" y="31.7">C7</text>
<text x="40.3" y="35.2">22pF</text>
<text x="170.8" y="33">220</text>
<text x="292.1" y="35.5">TXB0104PWR</text>
<text x="292.1" y="32.3">U7</text>
<text x="54.7" y="40.4">X1</text>
<text x="198.3" y="40.2">220</text>
<text x="198.3" y="36.9">R30</text>
<text x="221.2" y="40.2">220</text>
<text x="221.2" y="36.9">R31</text>
<text x="32.3" y="42.3">C8</text>
<text x="38.6" y="42.3">22pF</text>
<text x="54.3" y="43.6">8MHz</text>
<text x="139" y="47.6">100K</text>
<text x="140.8" y="44">R20</text>
<text x="151.4" y="47.1">220</text>
<text x="151.4" y="43.9">R23</text>
<text x="346.4" y="47.5">R39</text>
<text x="357" y="47.5">R41</text>
<text x="17.6" y="52.5">100nF</text>
<text x="17.6" y="49.3">C1</text>
<text x="346.4" y="50.8">100K</text>
<text x="357" y="50.8">100K</text>
<text x="191.6" y="57.3" transform="rotate(-90 191.6 57.3)">ORH-R36A(0.6T)</text>
<text x="202.5" y="54.6">LED1</text>
<text x="226.1" y="54.6">LED2</text>
<text x="363.9" y="56.4">R44</text>
<text x="365.1" y="59.9">22</text>
<text x="363.9" y="63.4">R45</text>
<text x="16.2" y="71.8">1.5K</text>
<text x="16.2" y="68.6">R1</text>
<text x="26.8" y="71.8">1.5K</text>
<text x="26.8" y="68.6">R5</text>
<text x="214.5" y="69.1" transform="rotate(-90 214.5 69.1)">19-217/R6C-AL1M2VY/3T</text>
<text x="363.9" y="70.5">R46</text>
<text x="365.1" y="67">22</text>
<text x="37.7" y="75.4">220</text>
<text x="37.7" y="72.3">R9</text>
<text x="363.9" y="77.6">R47</text>
<text x="365.1" y="74">22</text>
<text x="365.1" y="81.1">22</text>
<text x="16.2" y="87.7">1.5K</text>
<text x="16.2" y="84.5">R2</text>
<text x="26.8" y="87.7">1.5K</text>
<text x="26.8" y="84.5">R6</text>
<text x="37.7" y="88.1">R10</text>
<text x="346.4" y="88.1">R40</text>
<text x="357" y="88.1">R42</text>
<text x="35.8" y="95.2">R11</text>
<text x="37.7" y="91.3">220</text>
<text x="184" y="93">22</text>
<text x="346.4" y="91.3">10K</text>
<text x="357" y="91.3">10K</text>
<text x="16.2" y="100.4">R3</text>
<text x="26.8" y="100.4">R7</text>
<text x="36.1" y="98.7">220</text>
<text x="184" y="96.9">R28</text>
<text x="16.2" y="103.5">1.5K</text>
<text x="26.8" y="103.5">1.5K</text>
<text x="184" y="102.2">R29</text>
<text x="185.1" y="105.7">22</text>
<text x="145.1" y="111.1">R21</text>
<text x="145.4" y="114.6">220</text>
<text x="350.7" y="119.6">J2</text>
<text x="350.7" y="122.8">A2541WV-2X4P</text>
<text x="19.4" y="137.5">C2</text>
<text x="35.3" y="137.5">C6</text>
<text x="51.2" y="137.5">C9</text>
<text x="67" y="137.5">C10</text>
<text x="81.1" y="137.5">C11</text>
<text x="19.4" y="140.7">100nF</text>
<text x="35.3" y="140.7">100nF</text>
<text x="51.2" y="140.7">100nF</text>
<text x="67" y="140.7">100nF</text>
<text x="81.1" y="140.7">100nF</text>
<text x="347.7" y="148">J4</text>
<text x="271.3" y="154.7">220</text>
<text x="288.2" y="154.8">10K</text>
<text x="288.2" y="151.6">R34</text>
<text x="347.7" y="151.2">RF-H042TD-1190 (LF)(SN)</text>
<text x="212.4" y="161.8">LD1117-3.3</text>
<text x="212.4" y="158.7">U4</text>
<text x="271.3" y="158.7">R32</text>
<text x="46.4" y="167.4">R12</text>
<text x="60.5" y="165.7">R14</text>
<text x="270.4" y="164">R33</text>
<text x="270.7" y="167.5">220</text>
<text x="299.5" y="167.1">BC817-40-7-F</text>
<text x="299.5" y="164">Q1</text>
<text x="17.3" y="173">100nF</text>
<text x="17.3" y="169.8">C3</text>
<text x="42.7" y="171">䏔㔀 䐴䅄 .</text>
<text x="58.3" y="169.2">䇔㔀 䐴䅄 .</text>
<text x="72.8" y="169.3">R18</text>
<text x="72.9" y="172.8">10K</text>
<text x="92.2" y="171.3">R19</text>
<text x="145.1" y="169.3">R22 R26</text>
<text x="145.2" y="172.8">10K 10K</text>
<text x="92.2" y="174.4">䏔㔀 䐴䅄 .</text>
<text x="288.2" y="177.7">10K</text>
<text x="288.2" y="174.5">R35</text>
<text x="356.3" y="179.7">J1</text>
<text x="64" y="181.6">R17</text>
<text x="64.1" y="185.2">10K</text>
<text x="107.3" y="183.3">U3</text>
<text x="167.6" y="185.1">C13</text>
<text x="188.7" y="183.4">C15</text>
<text x="300.2" y="184.8">1.5K</text>
<text x="300.2" y="181.6">R38</text>
<text x="356.3" y="182.9">JTAG/ICSP</text>
<text x="16.4" y="190">10118194-0001LF</text>
<text x="34.5" y="186.8">USB1</text>
<text x="107.3" y="186.4">ADUM3160BRWZ-RL</text>
<text x="167.6" y="188.3">100nF</text>
<text x="188.7" y="186.5">100nF</text>
<text x="288.2" y="190.4">R36</text>
<text x="60.4" y="195.7">R15</text>
<text x="67.9" y="195.7">0</text>
<text x="288.2" y="193.6">10K</text>
<text x="20.2" y="202.7">1</text>
<text x="20.8" y="199.2">R4</text>
<text x="188.4" y="201">U5</text>
<text x="60.5" y="206.3">R16</text>
<text x="67.9" y="206.3">0</text>
<text x="152.2" y="209.8">R24</text>
<text x="176.9" y="204.5">LD1117-2.5</text>
<text x="288.2" y="209.5">10K</text>
<text x="288.2" y="206.3">R37</text>
<text x="17.3" y="215.7">C4</text>
<text x="45.5" y="215.1">100K</text>
<text x="49" y="211.5">R13</text>
<text x="153.4" y="213.3">22</text>
<text x="17.3" y="218.9">100nF</text>
<text x="152.2" y="216.9">R25</text>
<text x="153.4" y="220.4">22</text>
<text x="376.8" y="220.3">J3</text>
<text x="107.3" y="225.2">TKE0505S</text>
<text x="107.3" y="222">U2</text>
<text x="188.7" y="225.7">C16</text>
<text x="188.7" y="228.9">100nF</text>
<text x="135.8" y="238">C12</text>
<text x="190.2" y="236.3">U6</text>
<text x="339.8" y="239.7">210S-1*2P L=11.6MMGold-plated black</text>
<text x="135.8" y="241.2">100nF</text>
<text x="176.9" y="241.6">LD1117-1.8</text>
<text x="185.2" y="257.5">C14</text>
<text x="197.6" y="257.4">C17</text>
<text x="185.2" y="260.6">47uF</text>
<text x="197.6" y="260.6">100nF</text>
</g>
<g font-size="3.2" fill="#00f">
<text x="66.6" y="28.4">1</text>
<text x="66.6" y="31.9">2</text>
<text x="66.6" y="35.5">3</text>
<text x="70.1" y="30.2">VBAT</text>
<text x="70.1" y="33.7">PC13-TAMPER-RTC</text>
<text x="121.9" y="35.5">46</text>
<text x="154.2" y="34.9">SWIM_IN</text>
<text x="353.7" y="33.3" transform="rotate(-90 353.7 33.3)">VTG</text>
<text x="66.6" y="39">4</text>
<text x="70.1" y="37.2">PC14-OSC32_IN</text>
<text x="70.1" y="40.7">PC15-OSC32_OUT</text>
<text x="114.3" y="40.7">PB8</text>
<text x="114.3" y="37.2">PB9</text>
<text x="121.9" y="39">45</text>
<text x="25.6" y="47.5" transform="rotate(-90 25.6 47.5)">STM_RST</text>
<text x="66.6" y="42.5">5</text>
<text x="66.6" y="46">6</text>
<text x="70.1" y="44.3">PD0-OSC_IN</text>
<text x="70.1" y="47.8">PD1-OSC_OUT</text>
<text x="109.3" y="44.3">BOOT0</text>
<text x="114.3" y="47.8">PB7</text>
<text x="121.9" y="46">43</text>
<text x="121.9" y="42.5">44</text>
<text x="160.6" y="42.4">SWIM_IN1</text>
<text x="66.6" y="49.6">7</text>
<text x="70.1" y="51.3">NRST</text>
<text x="114.3" y="51.3">PB6</text>
<text x="121.9" y="53.1">41</text>
<text x="121.9" y="49.6">42</text>
<text x="21.9" y="54.3">VTG</text>
<text x="44.8" y="59.6">AIN1</text>
<text x="114.3" y="58.4">PB4</text>
<text x="114.3" y="54.9">PB5</text>
<text x="121.9" y="56.6">40</text>
<text x="272.3" y="59.6">C_NRST</text>
<text x="346.4" y="54.3">T_NRST</text>
<text x="378.2" y="54.3">T_NRSTh</text>
<text x="64.6" y="60.1">10</text>
<text x="64.6" y="63.7">11</text>
<text x="70.1" y="61.9">PA0-WKUP</text>
<text x="70.1" y="65.4">PA1</text>
<text x="112.3" y="65.4">PA15</text>
<text x="114.3" y="61.9">PB3</text>
<text x="121.9" y="63.7">38</text>
<text x="121.9" y="60.1">39</text>
<text x="163" y="63.1">USB_RENUM</text>
<text x="272.3" y="63.1">C_JTMS</text>
<text x="346.4" y="61.4">T_JTMS</text>
<text x="378.2" y="61.4">T_JTMSh</text>
<text x="64.6" y="67.2">12</text>
<text x="64.6" y="70.7">13</text>
<text x="70.1" y="69">PA2</text>
<text x="112.3" y="69">PA14</text>
<text x="121.9" y="67.2">37</text>
<text x="163" y="66.7">STM_JTCK</text>
<text x="272.3" y="66.7">C_JTCK</text>
<text x="272.3" y="70.2">C_JTDO</text>
<text x="344.7" y="68.4">T_JTCK</text>
<text x="379.9" y="68.4">T_JTCKh</text>
<text x="46.6" y="77.3">C_JTCK</text>
<text x="64.6" y="74.3">14</text>
<text x="64.6" y="77.8">15</text>
<text x="70.1" y="72.5">PA3</text>
<text x="70.1" y="76">PA4</text>
<text x="121.9" y="77.8">34</text>
<text x="163" y="77.3">STM_JTMS</text>
<text x="194.9" y="73.9" transform="rotate(-90 194.9 73.9)">U1_BL_TX</text>
<text x="341.1" y="75.5">T_JTDO</text>
<text x="378.2" y="75.5">T_JTDOh</text>
<text x="46.6" y="80.8">C_JTDO</text>
<text x="64.6" y="81.3">16</text>
<text x="70.1" y="79.6">PA5</text>
<text x="70.1" y="83.1">PA6</text>
<text x="112.3" y="83.1">PA12</text>
<text x="112.3" y="79.6">PA13</text>
<text x="121.9" y="81.3">33</text>
<text x="163" y="80.8">USB_D+</text>
<text x="46.6" y="87.8">C_NRST</text>
<text x="64.6" y="84.8">17</text>
<text x="64.6" y="88.4">18</text>
<text x="70.1" y="86.6">PA7</text>
<text x="112.3" y="86.6">PA11</text>
<text x="121.9" y="88.4">31</text>
<text x="121.9" y="84.8">32</text>
<text x="163" y="84.3">USB_D-</text>
<text x="163" y="87.8">U1_BL_RX</text>
<text x="64.6" y="91.9">19</text>
<text x="64.6" y="95.4">20</text>
<text x="70.1" y="90.1">PB0</text>
<text x="70.1" y="93.7">PB1</text>
<text x="112.3" y="90.1">PA10</text>
<text x="114.3" y="93.7">PA9</text>
<text x="121.9" y="95.4">29</text>
<text x="121.9" y="91.9">30</text>
<text x="163" y="91.4">U1_BL_TX</text>
<text x="198.3" y="94.9">T_JTDO</text>
<text x="46.6" y="101.9">SWIM_IN1</text>
<text x="46.6" y="98.4">SWIM_IN</text>
<text x="64.6" y="99">21</text>
<text x="70.1" y="97.2">PB2</text>
<text x="70.1" y="100.7">PB10</text>
<text x="112.3" y="100.7">PB15</text>
<text x="114.3" y="97.2">PA8</text>
<text x="121.9" y="99">28</text>
<text x="143.6" y="101.9">C_JTMS</text>
<text x="64.6" y="102.5">22</text>
<text x="70.1" y="104.2">PB11</text>
<text x="112.3" y="107.8">PB13</text>
<text x="112.3" y="104.2">PB14</text>
<text x="121.9" y="106">26</text>
<text x="121.9" y="102.5">27</text>
<text x="161.2" y="105.5">C_JTCK</text>
<text x="353.7" y="102.1" transform="rotate(-90 353.7 102.1)">VTG</text>
<text x="112.3" y="111.3">PB12</text>
<text x="121.9" y="109.5">25</text>
<text x="312.9" y="130.2">+2v5</text>
<text x="341.9" y="127.2">1</text>
<text x="341.9" y="130.7">3</text>
<text x="346.4" y="128.6">1</text>
<text x="357.1" y="128.6">2</text>
<text x="361.6" y="127.2">2</text>
<text x="361.6" y="130.7">4</text>
<text x="312.9" y="133.7">+1v8</text>
<text x="341.9" y="134.2">5</text>
<text x="341.9" y="137.8">7</text>
<text x="346.4" y="132.1">3</text>
<text x="346.4" y="135.6">5</text>
<text x="357.1" y="132.1">4</text>
<text x="357.1" y="135.6">6</text>
<text x="361.6" y="134.2">6</text>
<text x="361.6" y="137.8">8</text>
<text x="378.2" y="137.2">VTG</text>
<text x="204.3" y="143.2" transform="rotate(-90 204.3 143.2)">4</text>
<text x="346.4" y="139.2">7</text>
<text x="357.1" y="139.2">8</text>
<text x="341.8" y="155.4">1</text>
<text x="358.2" y="155.4">2</text>
<text x="53.8" y="158.6" transform="rotate(-90 53.8 158.6)">USB_D+</text>
<text x="57.3" y="158.6" transform="rotate(-90 57.3 158.6)">USB_D-</text>
<text x="240.6" y="161.9">USB_RENUM</text>
<text x="312.9" y="158.4">STM_JTMS</text>
<text x="341.8" y="158.9">3</text>
<text x="345.3" y="157.2">1</text>
<text x="345.3" y="160.7">3</text>
<text x="354.7" y="157.2">2</text>
<text x="354.7" y="160.7">4</text>
<text x="358.2" y="158.9">4</text>
<text x="371.1" y="158.4">STM_JTCK</text>
<text x="200.7" y="173.8" transform="rotate(-90 200.7 173.8)">3</text>
<text x="202.5" y="170.3" transform="rotate(-90 202.5 170.3)">IN</text>
<text x="204.3" y="173.8" transform="rotate(-90 204.3 173.8)">2</text>
<text x="206" y="170.3" transform="rotate(-90 206 170.3)">VOUT(TAB) TAB</text>
<text x="28.9" y="176">USB_VCC</text>
<text x="120.6" y="176">USB_VCC1</text>
<text x="204.3" y="183.8" transform="rotate(-90 204.3 183.8)">4</text>
<text x="89.5" y="190.7">1</text>
<text x="127.2" y="190.7">16</text>
<text x="206" y="191.6" transform="rotate(-90 206 191.6)">TAB</text>
<text x="341.9" y="187.1">1</text>
<text x="341.9" y="190.7">2</text>
<text x="346.4" y="188.6">1</text>
<text x="365.7" y="188.6">10</text>
<text x="372.2" y="190.7">9</text>
<text x="372.2" y="187.1">10</text>
<text x="385.2" y="186.6">T_NRSTh</text>
<text x="93" y="192.4">VBUS1</text>
<text x="114.8" y="192.4">VBUS2</text>
<text x="314.7" y="193.7">T_JTMSh</text>
<text x="341.9" y="194.2">3</text>
<text x="341.9" y="197.7">4</text>
<text x="346.4" y="192.1">2</text>
<text x="346.4" y="195.6">3</text>
<text x="367.7" y="195.6">8</text>
<text x="367.7" y="192.1">9</text>
<text x="372.2" y="197.7">7</text>
<text x="372.2" y="194.2">8</text>
<text x="385.2" y="197.2">T_JTDOh</text>
<text x="89.5" y="201.3">4</text>
<text x="93" y="203">PDEN</text>
<text x="119.2" y="203">SPD</text>
<text x="127.2" y="201.3">13</text>
<text x="297.2" y="199.2" transform="rotate(-90 297.2 199.2)">USB_D+</text>
<text x="314.7" y="200.7">T_JTCKh</text>
<text x="341.9" y="201.3">5</text>
<text x="346.4" y="199.1">4</text>
<text x="346.4" y="202.7">5</text>
<text x="367.7" y="202.7">6</text>
<text x="367.7" y="199.1">7</text>
<text x="372.2" y="201.3">6</text>
<text x="89.5" y="204.8">5</text>
<text x="89.5" y="208.3">6</text>
<text x="93" y="206.6">SPU</text>
<text x="120.1" y="206.6">PIN</text>
<text x="127.2" y="208.3">11</text>
<text x="127.2" y="204.8">12</text>
<text x="164.7" y="207.8">USB_D-</text>
<text x="89.5" y="211.8">7</text>
<text x="93" y="210.1">UD</text>
<text x="93" y="213.6">UD+</text>
<text x="118.2" y="213.6">DD+</text>
<text x="119.4" y="210.1">DD-</text>
<text x="127.2" y="211.8">10</text>
<text x="164.7" y="214.8">USB_D+</text>
<text x="202.5" y="214.4" transform="rotate(-90 202.5 214.4)">VIN</text>
<text x="206" y="214.4" transform="rotate(-90 206 214.4)">VOUT(TAB)</text>
<text x="64.2" y="221.9">USB_VCCIn</text>
<text x="200.7" y="217.9" transform="rotate(-90 200.7 217.9)">3</text>
<text x="204.3" y="217.9" transform="rotate(-90 204.3 217.9)">2</text>
<text x="221.2" y="220.1">+2v5</text>
<text x="204.3" y="226.1" transform="rotate(-90 204.3 226.1)">4</text>
<text x="373.5" y="227.7">1</text>
<text x="30.7" y="228.9">USB_GND</text>
<text x="206" y="233.9" transform="rotate(-90 206 233.9)">TAB</text>
<text x="334.1" y="230.7">VTG</text>
<text x="373.5" y="231.2">2</text>
<text x="377" y="229.5">1</text>
<text x="377" y="233">2</text>
<text x="200.7" y="249.7" transform="rotate(-90 200.7 249.7)">3</text>
<text x="202.5" y="246.2" transform="rotate(-90 202.5 246.2)">VIN</text>
<text x="204.3" y="249.7" transform="rotate(-90 204.3 249.7)">2</text>
<text x="206" y="246.2" transform="rotate(-90 206 246.2)">VOUT</text>
<text x="221.2" y="253.6">+1v8</text>
<text x="103.7" y="263.8" transform="rotate(-90 103.7 263.8)">1</text>
<text x="105.5" y="260.3" transform="rotate(-90 105.5 260.3)">-VIN</text>
<text x="107.2" y="263.8" transform="rotate(-90 107.2 263.8)">2</text>
<text x="109" y="260.3" transform="rotate(-90 109 260.3)">+VIN</text>
<text x="110.8" y="263.8" transform="rotate(-90 110.8 263.8)">3</text>
<text x="112.5" y="260.3" transform="rotate(-90 112.5 260.3)">-VOUT</text>
<text x="114.3" y="263.8" transform="rotate(-90 114.3 263.8)">4</text>
<text x="116.1" y="260.3" transform="rotate(-90 116.1 260.3)">+VOUT</text>
</g>
<g font-size="3.2" fill="#f00">
<text x="121.9" y="28.4">48</text>
<text x="109.3" y="30.2">VDD_3</text>
<text x="66.6" y="56.6">9</text>
<text x="70.1" y="58.4">VDDA</text>
<text x="121.9" y="70.7">36</text>
<text x="109.3" y="72.5">VDD_2</text>
<text x="64.6" y="109.5">24</text>
<text x="70.1" y="111.3">VDD_1</text>
<text x="89.5" y="197.7">3</text>
<text x="127.2" y="197.7">14</text>
<text x="93" y="199.5">VDD1</text>
<text x="116.6" y="199.5">VDD2</text>
</g>
<g font-size="3.2">
<text x="109.9" y="33.7">VSS_3</text>
<text x="121.9" y="31.9">47</text>
<text x="66.6" y="53.1">8</text>
<text x="70.1" y="54.9">VSSA</text>
<text x="109.9" y="76">VSS_2</text>
<text x="121.9" y="74.3">35</text>
<text x="64.6" y="106">23</text>
<text x="70.1" y="107.8">VSS_1</text>
<text x="207.8" y="173.8" transform="rotate(-90 207.8 173.8)">1</text>
<text x="209.5" y="170.3" transform="rotate(-90 209.5 170.3)">ADJ(GND)</text>
<text x="89.5" y="194.2">2</text>
<text x="93" y="196">GND1</text>
<text x="116.4" y="196">GND2</text>
<text x="127.2" y="194.2">15</text>
<text x="89.5" y="215.4">8</text>
<text x="127.2" y="215.4">9</text>
<text x="209.5" y="214.4" transform="rotate(-90 209.5 214.4)">ADJ(GND)</text>
<text x="93" y="217.1">GND1</text>
<text x="116.4" y="217.1">GND2</text>
<text x="207.8" y="217.9" transform="rotate(-90 207.8 217.9)">1</text>
<text x="207.8" y="249.7" transform="rotate(-90 207.8 249.7)">1</text>
<text x="209.5" y="246.2" transform="rotate(-90 209.5 246.2)">ADJ/GND</text>
</g>
<g font-size="3.2" fill="#8d2323">
<text x="299.5" y="40.7" transform="rotate(-90 299.5 40.7)">9</text>
<text x="310.1" y="40.7" transform="rotate(-90 310.1 40.7)">14</text>
<text x="317.1" y="40.7" transform="rotate(-90 317.1 40.7)">1</text>
<text x="327.7" y="40.7" transform="rotate(-90 327.7 40.7)">6</text>
<text x="300.9" y="48.5" transform="rotate(-90 300.9 48.5)">NC</text>
<text x="311.5" y="52.7" transform="rotate(-90 311.5 52.7)">VCCB</text>
<text x="318.6" y="52.7" transform="rotate(-90 318.6 52.7)">VCCA</text>
<text x="329.1" y="48.5" transform="rotate(-90 329.1 48.5)">NC</text>
<text x="333.7" y="53.1">8</text>
<text x="326" y="54.5">OE</text>
<text x="290.2" y="60.1">13</text>
<text x="290.2" y="63.7">12</text>
<text x="297.4" y="61.6">B1</text>
<text x="297.4" y="65.1">B2</text>
<text x="326.4" y="61.6">A1</text>
<text x="326.4" y="65.1">A2</text>
<text x="333.7" y="60.1">2</text>
<text x="333.7" y="63.7">3</text>
<text x="290.2" y="67.2">11</text>
<text x="290.2" y="70.7">10</text>
<text x="297.4" y="68.6">B3</text>
<text x="326.4" y="68.6">A3</text>
<text x="333.7" y="67.2">4</text>
<text x="333.7" y="70.7">5</text>
<text x="297.4" y="72.1">B4</text>
<text x="326.4" y="72.1">A4</text>
<text x="315" y="80.6" transform="rotate(-90 315 80.6)">GND</text>
<text x="313.6" y="85.8" transform="rotate(-90 313.6 85.8)">7</text>
</g>
<g font-size="3.2" fill="#840000">
<text x="27" y="194.2">5</text>
<text x="31.4" y="196.1">GND VBUS</text>
<text x="48.5" y="197.7">2</text>
<text x="48.7" y="194.2">1</text>
<text x="36.7" y="199.6">Data-</text>
<text x="36.7" y="203.1">Data+</text>
<text x="48.7" y="201.3">3</text>
<text x="25.3" y="204.8">6</text>
<text x="42.4" y="206.6">ID</text>
<text x="48.5" y="204.8">4</text>
</g>
<g font-size="2.5">
<text x="299.7" y="76.4">1.65-5.5V</text>
<text x="321.1" y="76.4">1.2-3.6V</text>
</g>
</svg>
